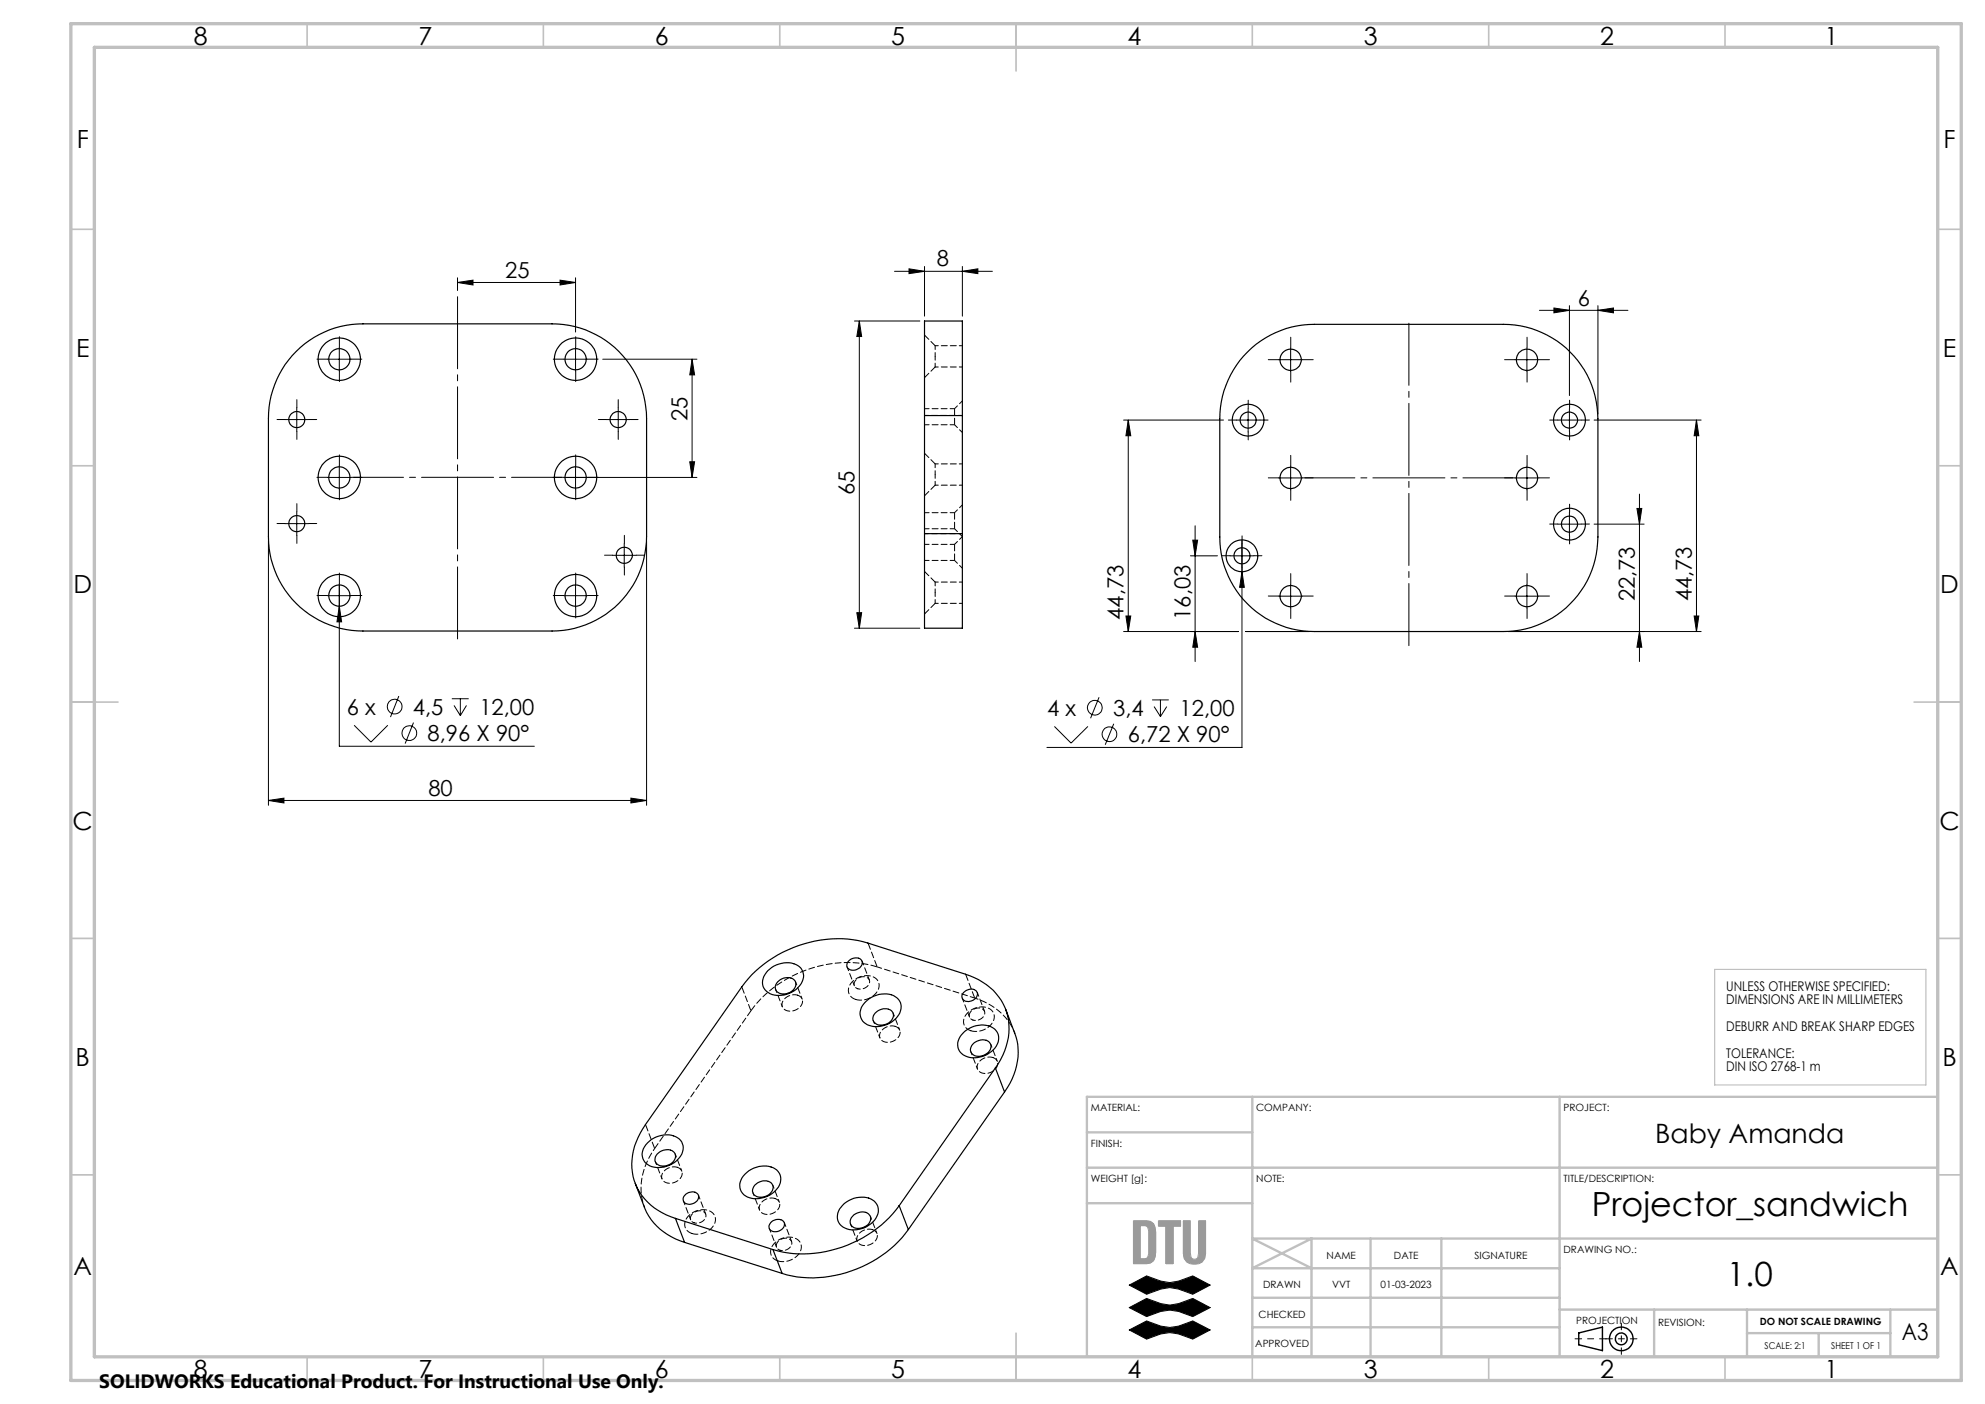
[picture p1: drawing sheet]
<svg xmlns="http://www.w3.org/2000/svg" width="420mm" height="297mm" viewBox="0 0 420 297" stroke-linecap="round" stroke-linejoin="round" font-family="sans-serif">
<path d="M238.9 271.8l3.7-1.9 3 1.1 1.9 .3 1.9-.3 3-1.1 3.6 1.9-3.6 2-3-1.1-1.9-.3-1.9 .3-3 1.1zM238.9 276.6l3.7-1.9 3 1.1 1.9 .3 1.9-.3 3-1.1 3.6 1.9-3.6 1.9a9.4 9.4 0 0 0-9.8 0zM238.9 281.3l3.7-1.9a9.4 9.4 0 0 0 9.8 0l3.6 1.9-3.6 2a9.4 9.4 0 0 0-9.8 0z" fill="none" stroke="#000" stroke-width=".21"/>
<g fill="none" stroke="#000" stroke-width=".3">
<path d="M334 282l5.1-1.3v5l-5.1-1.2z"/>
<circle cx="343" cy="283.2" r="1.25"/>
<circle cx="343.1" cy="283.2" r="2.5"/>
</g>
<path d="M239.9 258.3l2.7-.1 .8 .2 .7 .5 .3 .7 .1 1.1v4.2l-.1 1.1-.3 .7-.7 .5-.8 .1h-2.8zM241.3 259.3l1.3 .1 .5 1v4.7l-.2 .8-.3 .3-.3 .1h-1zM245.2 258.2l4.6 .1-.1 1.1h-1.5l-.1 7.9-1.4-.1v-7.8h-1.5zM250.4 258.3h1.4v6.7l.2 1a.88 .88 0 0 0 1.4 0l.2-1 .1-6.8 1.4 .1v6.8a2.4 2.4 0 0 1-1.9 2.4 2.4 2.4 0 0 1-2.7-1.3l-.1-1.1z" fill="none" stroke="#999" stroke-width=".21"/>
<path d="M343.1 279.9v6.6M333.3 283.2h6.6M346.4 283.2h-6.6" fill="none" stroke="#000" stroke-width=".21" stroke-dasharray="15.2 1.3 1.3 1.3" stroke-dashoffset="13.8"/>
<path d="M362.8 205.1h44.7v24.4h-44.7z" fill="none" stroke="#c0c0c0" stroke-width=".25"/>
<g fill="none" stroke="#c0c0c0" stroke-width=".35">
<path d="M65 5v5M115 5v5M165 5v5M215 5v10M265 5v5M315 5v5M365 5v5M15 48.5h5M410 48.5h5M15 98.5h5M410 98.5h5M15 148.5h10"/>
<path d="M405 148.5h10M15 198.5h5M410 198.5h5M15 248.5h5M410 248.5h5M65 287v5M115 287v5M165 287v5M215 282v10M265 287v5M315 287v5M365 287v5"/>
</g>
<g fill="none" stroke="#c0c0c0" stroke-width=".5">
<path d="M230 232h180v55h-180zM230 239.5h35M265 232v55M330 232v55M230 247h180M230 254.5h35M265 274.5h65M290 262v25M305 262v25M330 277h80M330 268.3h-65l12.5-6.3v25M350 277v10"/>
<path d="M369.6 277v10M400 277v10M410 262h-145l12.5 6.3M265 280.8h65M369.6 282h30.4M384.8 282v5"/>
</g>
<path d="M15 5h400v287h-400zM20 10h390v277h-390z" fill="none" stroke="#c0c0c0" stroke-width=".7"/>
<path d="M238.9 271.8l3.7 2a9.7 9.7 0 0 1 6.4-1.2l3.4 1.2 3.6-2-3.6-1.9a9.7 9.7 0 0 1-6.4 1.2l-3.4-1.2zM238.9 276.6l3.7 1.9a10.2 10.2 0 0 1 6.1-1.2l3.7 1.2 3.6-1.9-3.6-1.9a9.7 9.7 0 0 1-6.4 1.2l-3.4-1.2zM238.9 281.3l3.7 2a9.9 9.9 0 0 1 6.4-1.2l3.4 1.2 3.6-2-3.6-1.9a9.9 9.9 0 0 1-6.4 1.2l-3.4-1.2z" fill-rule="evenodd" fill="#000"/>
<path d="M241.3 259.3l1.3 .1 .5 .8v5.1l-.2 .6-.5 .4h-1.1zM239.9 258.2l-.1 9.1h2.8a1.97 1.97 0 0 0 1.9-2.4v-4.2a1.97 1.97 0 0 0-1.9-2.5zM245.2 258.2v1.2h1.5v7.8l1.4 .1 .1-7.9h1.5l.1-1.1zM250.4 258.2v6.9a2.32 2.32 0 0 0 3.3 2.2 2.09 2.09 0 0 0 1.4-2.2v-6.8l-1.4-.1-.2 7.6a.91 .91 0 0 1-1.2 .5 .91 .91 0 0 1-.5-1.2v-6.8z" fill-rule="evenodd" fill="#999"/>
<g fill="none" stroke="#000" stroke-width=".21">
<path d="M96.8 59.8l3.3-.5v1zM96.8 58.8v2.7M96.8 59.8h25M118.5 59.3l3.3 .5-3.3 .5zM121.8 58.8v11.4M189.3 57.4h20.7M192.3 56.9l3.3 .5-3.3 .5zM195.6 56.4v10.5M203.6 57.4l3.3-.5v1zM203.6 56.4v10.5M69.3 76h5M71.8 73.5v5"/>
<path d="M119.3 76h5M121.8 73.5v5M127.5 76h20M146.4 76l.6 3.3h-1.1zM146.4 76v25M180.8 67.9h13.8M181.8 67.9l.5 3.3h-1zM181.8 67.9v65M270.6 76.1h5M273.1 73.6v5M320.6 76.1h5M323.1 73.6v5"/>
<path d="M325.7 65.6h18.8M328.8 65.2l3.3 .4-3.3 .6zM332.1 64.7v19M338.1 65.6l3.3-.4v1zM338.1 64.7v22.9M60.3 88.8h5M62.8 86.3v5M71.8 98.5v5M121.8 98.5v5M128.3 88.8h5M130.8 86.3v5M145.9 97.7h1.1l-.6 3.3z"/>
<path d="M237.7 88.9h21.2M238.7 88.9l.6 3.3h-1.1zM238.7 88.9v44.7M261.6 88.9h5M264.1 86.4v5M273.1 98.6v5M323.1 98.6v5M329.6 88.9h5M332.1 86.4v5M337.3 88.9h22.6M359 88.9l.4 3.3h-.9zM359 88.9v44.7"/>
<path d="M56.8 114.5v55.9M60.3 110.8h5M62.8 108.3v5M69.3 101h5M119.3 101h28.2M129.6 117.5h5M132.1 115v5M136.8 114.5v55.9M251.9 117.6h5.7M252.4 114.3h1l-.5 3.3zM252.9 111.2v28.7M260.3 117.6h5"/>
<path d="M262.8 114.2v43.9h-41.3M270.6 101.1h5M320.6 101.1h5M329.6 110.9h5M332.1 108.4v5M337.3 110.9h10.6M346.4 107.6h1l-.5 3.3zM346.9 104.5v35.4M69.3 126h5M71.8 128.2l.5 3.3h-1zM71.8 123.5v34.4h41.3M119.3 126h5"/>
<path d="M121.8 123.5v5M180.8 132.9h13.8M181.3 129.6h1l-.5 3.3zM237.7 133.6h24.3M238.2 130.3h1.1l-.6 3.3zM252.9 133.6l.5 3.3h-1zM262.8 120.9l.5 3.3h-1zM263.6 133.6h13.5M270.6 126.1h5M273.1 123.6v5M319.1 133.6h40.8M320.6 126.1h5"/>
<path d="M323.1 123.6v5M346.9 133.6l.5 3.3h-1zM358.5 130.3h.9l-.4 3.3zM74.9 153.4l3.6 3.6 3.6-3.6M84.4 147.2l-1.8 4.5M87.5 152.9l-1.8 4.4M95.6 147.8h3.6M96.1 149.2l1.3 2.2M97.4 147.8v3.6M98.7 149.2l-1.3 2.2M223.1 153.7l3.5 3.5 3.6-3.5M232.6 147.5l-1.8 4.4"/>
<path d="M235.7 153.1l-1.8 4.4M243.8 148.1h3.5M244.2 149.5l1.3 2.1M245.5 148.1v3.5M246.9 149.5l-1.4 2.1M56.8 169.3l3.3-.5v1.1zM56.8 169.3h80M133.5 168.8l3.3 .5-3.3 .6z"/>
<circle cx="83.5" cy="149.5" r="1.56"/>
<circle cx="86.6" cy="155.1" r="1.56"/>
<circle cx="231.7" cy="149.7" r="1.55"/>
<circle cx="234.7" cy="155.3" r="1.55"/>
</g>
<path d="M118.8 101h-44M276.1 101.1h44" fill="none" stroke="#000" stroke-width=".21" stroke-dasharray="15.2 1.3 1.3 1.3" stroke-dashoffset="4.7"/>
<path d="M298.1 136.6v-68.2" fill="none" stroke="#000" stroke-width=".21" stroke-dasharray="15.2 1.3 1.3 1.3" stroke-dashoffset="2.1"/>
<g fill="none" stroke="#000" stroke-width=".21" stroke-dasharray="15.2 1.3 1.3 1.3">
<path d="M69.3 76h-2.2M71.8 73.5v-2.3M71.8 78.5v2.2M74.3 76h2.3M119.3 76h-2.2M121.8 73.5v-2.3M121.8 78.5v2.2M124.3 76h2.3M270.6 76.1h-2.2M273.1 73.6v-2.3M273.1 78.6v2.2M275.6 76.1h2.3"/>
<path d="M320.6 76.1h-2.2M323.1 73.6v-2.3M323.1 78.6v2.2M325.6 76.1h2.3M60.3 88.7h-1.7M62.8 86.2v-1.7M62.8 91.2v1.7M65.3 88.7h1.7M71.8 98.5v-2.3M121.8 98.5v-2.3M128.3 88.7h-1.7M130.8 86.2v-1.7"/>
<path d="M130.8 91.2v1.7M133.3 88.7h1.7M261.6 88.9h-1.7M264.1 86.4v-1.7M264.1 91.4v1.7M266.6 88.9h1.7M273.1 98.6v-2.3M323.1 98.6v-2.3M329.6 88.9h-1.7M332.1 86.4v-1.7M332.1 91.4v1.7M334.6 88.9h1.7"/>
<path d="M60.3 110.7h-1.7M62.8 108.2v-1.7M62.8 113.2v1.7M65.3 110.7h1.7M69.3 101h-2.2M71.8 103.5v2.2M74.3 101h2.3M119.3 101h-2.2M121.8 103.5v2.2M124.3 101h2.3M129.6 117.4h-1.7M132.1 114.9v-1.7"/>
<path d="M132.1 119.9v1.7M134.6 117.4h1.7M260.3 117.6h-1.7M262.8 115.1v-1.7M265.3 117.6h1.7M270.6 101.1h-2.2M273.1 103.6v2.2M275.6 101.1h2.3M320.6 101.1h-2.2M323.1 103.6v2.2M325.6 101.1h2.3M329.6 110.9h-1.7"/>
<path d="M332.1 108.4v-1.7M332.1 113.4v1.7M334.6 110.9h1.7M69.3 126h-2.2M71.8 123.5v-2.3M71.8 128.5v2.2M74.3 126h2.3M119.3 126h-2.2M121.8 123.5v-2.3M121.8 128.5v2.2M124.3 126h2.3M262.8 120.1v1.7"/>
<path d="M270.6 126.1h-2.2M273.1 123.6v-2.3M273.1 128.6v2.2M275.6 126.1h2.3M320.6 126.1h-2.2M323.1 123.6v-2.3M323.1 128.6v2.2M325.6 126.1h2.3"/>
</g>
<path d="M96.8 62.4v73.1" fill="none" stroke="#000" stroke-width=".21" stroke-dasharray="15.2 1.3 1.3 1.3" stroke-dashoffset="-.3"/>
<g fill="#000">
<path d="M252.9 133.6l.5 3.3h-1zM252.4 114.3h1l-.5 3.3zM238.2 130.3h1.1l-.6 3.3zM238.7 88.9l.6 3.3h-1.1zM346.9 133.6l.5 3.3h-1zM346.4 107.6h1l-.5 3.3zM358.5 130.3h.9l-.4 3.3zM359 88.9l.4 3.3h-.9zM145.9 97.7h1.1l-.6 3.3zM146.4 76l.6 3.3h-1.1zM181.3 129.6h1l-.5 3.3zM181.8 67.9l.5 3.3h-1z"/>
<path d="M262.8 120.9l-.5 3.3h1zM328.8 65.2l3.3 .4-3.3 .6zM338.1 65.6l3.3-.4v1zM71.8 128.2l-.5 3.3h1zM96.8 59.8l3.3-.5v1zM118.5 59.3l3.3 .5-3.3 .5zM192.3 56.9l3.3 .5-3.3 .5zM203.6 57.4l3.3-.5v1z"/>
<path d="M56.8 169.3l3.3-.5v1.1zM133.5 168.8l3.3 .5-3.3 .6z"/>
</g>
<g fill="none" stroke="#000" stroke-width=".25">
<path d="M62.7 74.4a20 20 0 0 1 14.1-5.9h40a20 20 0 0 1 20 20v25a20 20 0 0 1-20 20h-40a20 20 0 0 1-20-20v-25a20.1 20.1 0 0 1 5.9-14.1zM263.9 74.5a20 20 0 0 1 14.2-5.9h40a20.1 20.1 0 0 1 20 20v25a20.1 20.1 0 0 1-20 20h-40a20 20 0 0 1-20-20v-25a20.1 20.1 0 0 1 5.8-14.1zM195.6 87.9v-20h8v20M195.6 87.9h8M195.6 87.9v25M203.6 87.9v25M195.6 112.9v20h8v-20M195.6 112.9h8M162.5 205.3a5.1 5.1 0 0 1 7-.5 3.1 3.1 0 0 1-1 4.5 5.3 5.3 0 0 1-6.3 .4 2.76 2.76 0 0 1-.1-4zM164.5 207.7a2.41 2.41 0 0 1 3.8 0 2.31 2.31 0 0 1-2.7 2.6 1.44 1.44 0 0 1-1.5-.9 1.44 1.44 0 0 1 .4-1.7zM179.5 203.4a1.86 1.86 0 0 1 2.8-.2 1.69 1.69 0 0 1-2 2 1.08 1.08 0 0 1-1.1-.6 1.08 1.08 0 0 1 .3-1.2zM183.1 211.9a5.2 5.2 0 0 1 6.7-.8 3 3 0 0 1-.7 4.7 5.2 5.2 0 0 1-6.3 .5 2.85 2.85 0 0 1 .3-4.4z"/>
<path d="M185.2 214.3a2.52 2.52 0 0 1 3.6-.3 1.98 1.98 0 0 1-1.8 2.8 1.62 1.62 0 0 1-1.7-.2 1.62 1.62 0 0 1-.5-1.7zM203.9 210a1.77 1.77 0 0 1 2.9 0 1.83 1.83 0 0 1-1.2 1.7 1.83 1.83 0 0 1-1.9-.4l-.1-.8zM204.2 218.2a4.9 4.9 0 0 1 6.5-.2 3.2 3.2 0 0 1-1.4 4.7 4.9 4.9 0 0 1-6.1-.1 2.93 2.93 0 0 1 .6-4.1zM212.8 213.5l1.9 5.1a13.3 13.3 0 0 1-2.2 12.4M205.8 220.9a2.36 2.36 0 0 1 3.8 0 2.3 2.3 0 0 1-2.7 2.5 1.46 1.46 0 0 1-1.5-.8 1.46 1.46 0 0 1 .4-1.7zM210.6 225.9a12.7 12.7 0 0 0 1.3-14.2 13.6 13.6 0 0 0-7.6-5.6l-20.7-6.6a25.2 25.2 0 0 0-22.9 5.2l-1.7 1.5-2 2.6-20.4 29.1a13.1 13.1 0 0 0-1.7 13.5 13.1 13.1 0 0 0 8 6.3M210.6 225.9l-20.3 29.2M210.6 225.9l1.9 5.1M212.5 231l-20.3 29.1M134.4 250.3l1.9 5.1a12.7 12.7 0 0 0 8.6 7.4M137 241.8a5.1 5.1 0 0 1 7-.6 3.1 3.1 0 0 1-1 4.5 5.3 5.3 0 0 1-6.3 .4 2.85 2.85 0 0 1 .3-4.3zM139.1 244.1a2.41 2.41 0 0 1 3.7 0 2.3 2.3 0 0 1-2.6 2.6 1.45 1.45 0 0 1-1.5-.9 1.45 1.45 0 0 1 .4-1.7z"/>
<path d="M142.9 257.7l20.6 6.6M142.9 257.7l2 5.1M145.1 252.6a1.7 1.7 0 0 1 2.7 .3 1.85 1.85 0 0 1-1.2 1.7 1.85 1.85 0 0 1-2-.4v-.8zM157.7 248.4a5.3 5.3 0 0 1 6.7-.9 3.1 3.1 0 0 1-.7 4.7 5.2 5.2 0 0 1-6.3 .5 2.92 2.92 0 0 1 .3-4.3zM159.7 250.7a2.52 2.52 0 0 1 3.6-.3 1.94 1.94 0 0 1-1.7 2.8 1.59 1.59 0 0 1-1.7-.2 1.59 1.59 0 0 1-.6-1.7zM163.1 258.7a1.89 1.89 0 0 1 2.8-.2 1.77 1.77 0 0 1-.8 1.8 1.77 1.77 0 0 1-1.9 0 1.06 1.06 0 0 1-.1-1.6zM178.7 254.6a5.3 5.3 0 0 1 6.3-.5 2.92 2.92 0 0 1-.3 4.4 5.2 5.2 0 0 1-6.7 .8 2.88 2.88 0 0 1 .3-4.4zM180.6 257a2.36 2.36 0 0 1 3.5 .3 2.31 2.31 0 0 1-2.7 2.6 1.5 1.5 0 0 1-1.5-1.1 1.5 1.5 0 0 1 .7-1.8zM190.3 255.1a25.3 25.3 0 0 1-26.8 9.2M190.3 255.1l1.9 5M144.9 262.8l20.6 6.6M163.5 264.3l2 5.1"/>
<path d="M192.2 260.1a25.5 25.5 0 0 1-25.7 9.6l-1-.3"/>
<circle cx="71.8" cy="76" r="4.5"/>
<circle cx="71.8" cy="76" r="2.24"/>
<circle cx="121.8" cy="76" r="4.5"/>
<circle cx="121.8" cy="76" r="2.24"/>
<circle cx="273.1" cy="76.1" r="2.25"/>
<circle cx="323.1" cy="76.1" r="2.24"/>
<circle cx="62.8" cy="88.8" r="1.69"/>
<circle cx="130.8" cy="88.8" r="1.7"/>
<circle cx="264.1" cy="88.9" r="3.4"/>
<circle cx="264.1" cy="88.9" r="1.69"/>
<circle cx="332.1" cy="88.9" r="1.7"/>
<circle cx="332.1" cy="88.9" r="3.4"/>
<circle cx="62.8" cy="110.8" r="1.7"/>
<circle cx="71.8" cy="101" r="4.5"/>
<circle cx="71.8" cy="101" r="2.25"/>
<circle cx="121.8" cy="101" r="4.5"/>
<circle cx="121.8" cy="101" r="2.25"/>
<circle cx="132.1" cy="117.5" r="1.71"/>
<circle cx="262.8" cy="117.6" r="1.7"/>
<circle cx="262.8" cy="117.6" r="3.4"/>
<circle cx="273.1" cy="101.1" r="2.25"/>
<circle cx="323.1" cy="101.1" r="2.24"/>
<circle cx="332.1" cy="110.9" r="1.71"/>
<circle cx="332.1" cy="110.9" r="3.4"/>
<circle cx="71.8" cy="126" r="4.5"/>
<circle cx="71.8" cy="126" r="2.25"/>
<circle cx="121.8" cy="126" r="4.5"/>
<circle cx="121.8" cy="126" r="2.25"/>
<circle cx="273.1" cy="126.1" r="2.25"/>
<circle cx="323.1" cy="126.1" r="2.24"/>
</g>
<path d="M202 86.5v3.4M202 115.2v3.4M202 108.5v3.4M158.9 213.8a25.3 25.3 0 0 1 26.7-9.3" fill="none" stroke="#000" stroke-width=".21" stroke-dasharray="1.3 .6" stroke-dashoffset="-.1"/>
<path d="M197.9 75.4v-2.3M197.9 77.6v-2.2M197.9 100.4v-2.3M197.9 102.6v-2.2M197.9 125.4v-2.3M197.9 127.6v-2.2M206.2 211.1a12.9 12.9 0 0 1 8.5 7.4" fill="none" stroke="#000" stroke-width=".21" stroke-dasharray="1.3 .6" stroke-dashoffset=".5"/>
<g fill="none" stroke="#000" stroke-width=".21" stroke-dasharray="1.3 .6" stroke-dashoffset=".4">
<path d="M195.6 87.9h8M202 89.9l1.6 1.6M203.6 84.8l-1.6 1.7M202 118.6l1.6 1.6M202 111.9l1.6 1.6M203.6 112.9h-8M203.6 113.5l-1.6 1.7M203.6 106.8l-1.6 1.7M179.2 204.5l1.6 4M183.9 207.3l-1.5-4M203.6 211.1l1.5 4.1M208.3 213.9l-1.5-4"/>
<path d="M144.6 254l1.5 4M149.3 256.8l-1.5-4M162.8 259.8l1.5 4M167.5 262.6l-1.5-4"/>
</g>
<path d="M195.6 89.9h6.4M202 86.5h-6.4M195.6 118.6h6.4M195.6 111.9h6.4M202 115.2h-6.4M202 108.5h-6.4M185.6 204.5l20.6 6.6" fill="none" stroke="#000" stroke-width=".21" stroke-dasharray="1.3 .6" stroke-dashoffset=".3"/>
<path d="M195.6 79.9l2.3-2.3M197.9 73.1l-2.3-2.2M197.9 98.1l-2.3-2.2M195.6 104.9l2.3-2.3M195.6 129.9l2.3-2.3M197.9 123.1l-2.3-2.2M181 211.4a2.12 2.12 0 0 1-1.5-1.6 2.12 2.12 0 0 1 .8-2.1 3.8 3.8 0 0 1 5.3-.4 2.55 2.55 0 0 1-1.4 3.7l-1.8 .6-1.4-.2M205.4 218a2.12 2.12 0 0 1-1.5-1.6 2.12 2.12 0 0 1 .8-2.1 3.8 3.8 0 0 1 5.3-.4 2.55 2.55 0 0 1-1.4 3.7l-1.8 .6-1.4-.2M138.5 243l20.4-29.2M146.4 260.9a2.12 2.12 0 0 1-1.5-1.6 2.12 2.12 0 0 1 .8-2.1 3.8 3.8 0 0 1 5.3-.4 2.55 2.55 0 0 1-1.4 3.7l-1.8 .6-1.4-.2M164.6 266.7a2.12 2.12 0 0 1-1.5-1.6 2.12 2.12 0 0 1 .8-2.1 3.8 3.8 0 0 1 5.3-.4 2.55 2.55 0 0 1-1.4 3.7l-1.9 .6-1.3-.2" fill="none" stroke="#000" stroke-width=".21" stroke-dasharray="1.3 .6"/>
<g fill="none" stroke="#000" stroke-width=".21" stroke-dasharray="1.3 .6" stroke-dashoffset=".6">
<path d="M197.9 77.6h5.7M203.6 73.1h-5.7M203.6 98.1h-5.7M197.9 102.6h5.7M197.9 127.6h5.7M203.6 123.1h-5.7M164.1 209.3l1.4 3.7M169.7 211.4l-1.4-3.7M184.8 215.9l1.4 3.7M190.4 217.9l-1.4-3.6M205.4 222.5l1.4 3.6M211 224.5l-1.4-3.6"/>
<path d="M138.7 245.7l1.4 3.7M144.3 247.8l-1.4-3.7M159.3 252.3l1.4 3.7M164.9 254.4l-1.4-3.7M180 258.9l1.4 3.7M185.6 260.9l-1.4-3.6"/>
</g>
<path d="M168.8 210.5a2.59 2.59 0 0 0-3.4 2.1 1.84 1.84 0 0 0 2.8 1.1 1.81 1.81 0 0 0 1.2-2.9l-.6-.3M189.4 217.1a2.59 2.59 0 0 0-3.3 2.1 1.84 1.84 0 0 0 2.7 1.1 1.81 1.81 0 0 0 1.2-2.9l-.6-.3M210.1 223.7a2.59 2.59 0 0 0-3.4 2.1 1.84 1.84 0 0 0 2.8 1.1 1.81 1.81 0 0 0 1.2-2.9l-.6-.3M143.3 246.9a2.59 2.59 0 0 0-3.3 2.1 1.84 1.84 0 0 0 2.7 1.1 1.81 1.81 0 0 0 1.2-2.9l-.6-.3M164 253.5a2.59 2.59 0 0 0-3.4 2.1 1.84 1.84 0 0 0 2.8 1.1 1.81 1.81 0 0 0 1.1-2.9l-.5-.3M184.6 260.1a2.59 2.59 0 0 0-3.3 2.1 1.84 1.84 0 0 0 2.7 1.1 1.81 1.81 0 0 0 1.2-2.9l-.6-.3" fill="none" stroke="#000" stroke-width=".21" stroke-dasharray="1.3 .6" stroke-dashoffset=".2"/>
<path d="M181.5 209.2a1.18 1.18 0 0 1-.8-1.2 1.18 1.18 0 0 1 .9-1.1 1.47 1.47 0 0 1 2.4 .8 1.99 1.99 0 0 1-2.5 1.5M205.9 215.8a1.18 1.18 0 0 1-.8-1.2 1.18 1.18 0 0 1 .8-1.1 1.47 1.47 0 0 1 2.5 .8 1.99 1.99 0 0 1-2.5 1.5M136.4 255.4a13.3 13.3 0 0 1 2.1-12.4M146.9 258.7a1.18 1.18 0 0 1-.8-1.2 1.18 1.18 0 0 1 .8-1.1 1.47 1.47 0 0 1 2.5 .8 1.99 1.99 0 0 1-2.5 1.5M165 264.5a1.18 1.18 0 0 1-.8-1.2 1.18 1.18 0 0 1 .9-1.1 1.47 1.47 0 0 1 2.4 .8 1.99 1.99 0 0 1-2.5 1.5" fill="none" stroke="#000" stroke-width=".21" stroke-dasharray="1.3 .6" stroke-dashoffset=".7"/>
<path d="M157 208.8l1.9 5M185.6 204.5l-1.9-5M204.3 206.1l1.9 5M138.5 243l-1.9-5.1" fill="none" stroke="#000" stroke-width=".21" stroke-dasharray="1.3 .6" stroke-dashoffset="-.2"/>
<g font-size="7.1">
<text x="336.8" y="257.2">Projector_sandwich</text>
<text x="365.3" y="272.1">1.0</text>
</g>
<text font-size="5.6" x="350.2" y="241.7">Baby Amanda</text>
<g font-size="5.3">
<text x="41" y="9.5">8</text>
<text x="88.5" y="9.5">7</text>
<text x="138.5" y="9.5">6</text>
<text x="188.5" y="9.5">5</text>
<text x="238.5" y="9.5">4</text>
<text x="288.5" y="9.5">3</text>
<text x="338.5" y="9.5">2</text>
<text x="386" y="9.5">1</text>
<text x="16.2" y="31.2">F</text>
<text x="411.2" y="31.2">F</text>
<text x="16.1" y="75.5">E</text>
<text x="411.1" y="75.5">E</text>
<text x="15.5" y="125.5">D</text>
<text x="410.5" y="125.5">D</text>
<text x="15.4" y="175.5">C</text>
<text x="410.4" y="175.5">C</text>
<text x="16" y="225.5">B</text>
<text x="411" y="225.5">B</text>
<text x="15.5" y="269.7">A</text>
<text x="410.5" y="269.7">A</text>
<text x="41" y="291.5">8</text>
<text x="88.5" y="291.5">7</text>
<text x="138.5" y="291.5">6</text>
<text x="188.5" y="291.5">5</text>
<text x="238.5" y="291.5">4</text>
<text x="288.5" y="291.5">3</text>
<text x="338.5" y="291.5">2</text>
<text x="386" y="291.5">1</text>
</g>
<text font-size="4.9" x="402.4" y="283.4">A3</text>
<g font-size="4.7">
<text x="106.9" y="58.7">25</text>
<text x="198.2" y="56.3">8</text>
<text x="333.9" y="64.6">6</text>
<text x="145.4" y="89" transform="rotate(-90 145.4 89)">25</text>
<text x="180.8" y="104.7" transform="rotate(-90 180.8 104.7)">65</text>
<text x="237.7" y="131.1" transform="rotate(-90 237.7 131.1)">44,73</text>
<text x="251.9" y="131.1" transform="rotate(-90 251.9 131.1)">16,03</text>
<text x="345.9" y="127.2" transform="rotate(-90 345.9 127.2)">22,73</text>
<text x="358" y="127.2" transform="rotate(-90 358 127.2)">44,73</text>
<text x="73.4" y="151.2">6 x</text>
<text x="87.4" y="151.2">4,5</text>
<text x="101.4" y="151.2">12,00</text>
<text x="221.5" y="151.4">4 x</text>
<text x="235.5" y="151.4">3,4</text>
<text x="249.6" y="151.4">12,00</text>
<text x="90.5" y="156.8">8,96 X 90°</text>
<text x="238.6" y="157">6,72 X 90°</text>
<text x="90.6" y="168.3">80</text>
</g>
<text font-size="4.1" x="21" y="293.7">SOLIDWORKS Educational Product. For Instructional Use Only.</text>
<g font-size="2.8">
<text x="365.3" y="209.6">UNLESS OTHERWISE SPECIFIED:</text>
<text x="365.3" y="212.4">DIMENSIONS ARE IN MILLIMETERS</text>
<text x="365.3" y="218.1">DEBURR AND BREAK SHARP EDGES</text>
<text x="365.3" y="223.7">TOLERANCE:</text>
<text x="365.3" y="226.6">DIN ISO 2768-1 m</text>
</g>
<g font-size="2.1">
<text x="230.8" y="235">MATERIAL:</text>
<text x="265.8" y="235.1">COMPANY:</text>
<text x="330.8" y="235">PROJECT:</text>
<text x="230.8" y="242.6">FINISH:</text>
<text x="230.8" y="250.1">WEIGHT [g]:</text>
<text x="265.8" y="250">NOTE:</text>
<text x="330.8" y="250">TITLE/DESCRIPTION:</text>
<text x="280.7" y="266.3">NAME</text>
<text x="294.9" y="266.3">DATE</text>
<text x="312" y="266.3">SIGNATURE</text>
<text x="330.8" y="265">DRAWING NO.:</text>
<text x="267.3" y="272.5">DRAWN</text>
<text x="281.8" y="272.5">VVT</text>
<text x="292.1" y="272.5">01-03-2023</text>
<text x="266.3" y="278.8">CHECKED</text>
<text x="333.5" y="280">PROJECTION</text>
<text x="350.8" y="280.5">REVISION:</text>
<text x="372.4" y="280.3">DO NOT SCALE DRAWING</text>
<text x="265.6" y="285">APPROVED</text>
</g>
<g font-size="2">
<text x="373.4" y="285.4">SCALE: 2:1</text>
<text x="387.5" y="285.4">SHEET 1 OF 1</text>
</g>
</svg>
